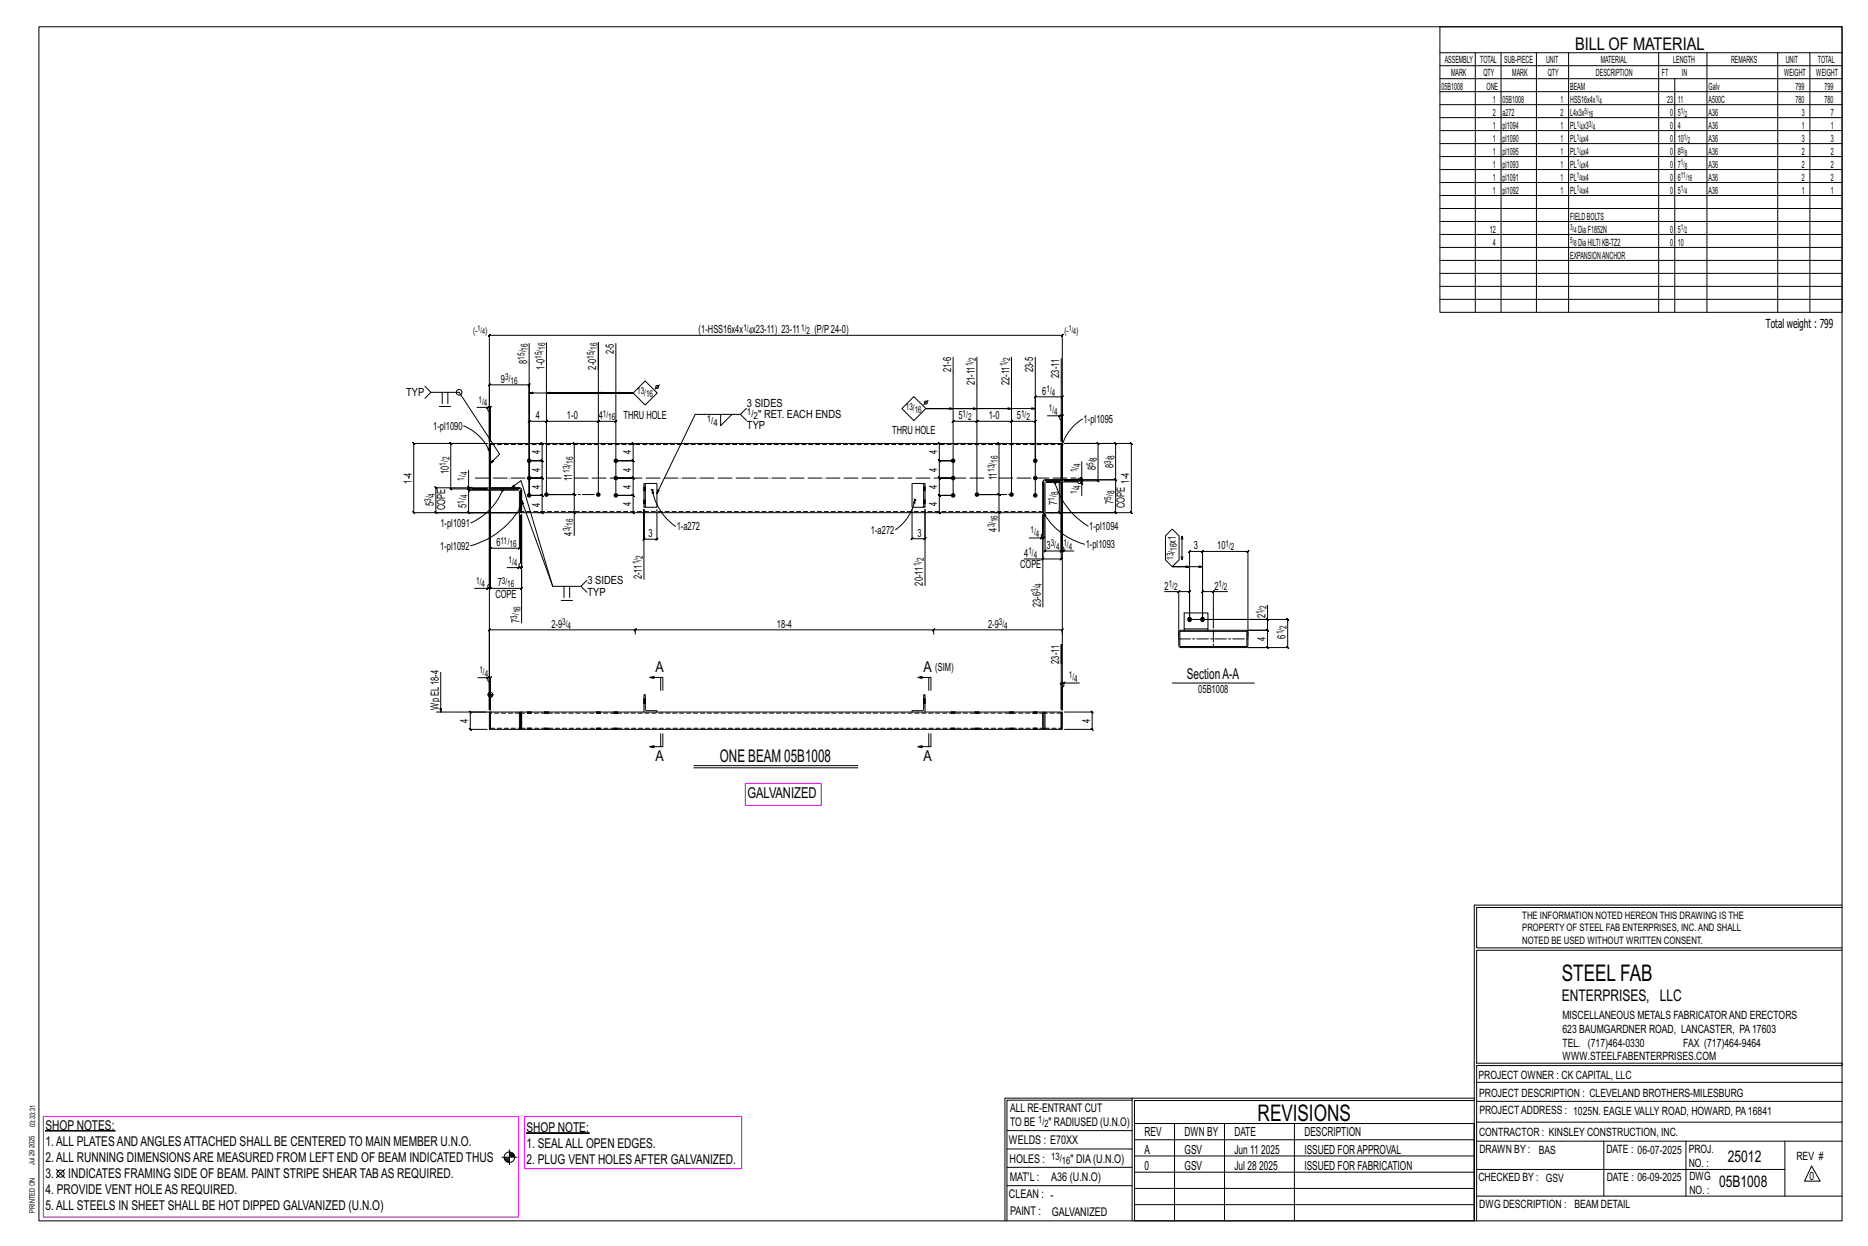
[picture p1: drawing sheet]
<svg xmlns="http://www.w3.org/2000/svg" width="914mm" height="610mm" viewBox="0 0 914 610" stroke-linecap="round" stroke-linejoin="round" font-family="sans-serif">
<g fill="#000" stroke="#000" stroke-width=".49">
<path d="M22 553h34zM258 554h31z"/>
<circle cx="259" cy="234" r=".9"/>
<circle cx="259" cy="225" r=".9"/>
<circle cx="301" cy="234" r=".9"/>
<circle cx="301" cy="225" r=".9"/>
<circle cx="467" cy="234" r=".9"/>
<circle cx="467" cy="225" r=".9"/>
<circle cx="507" cy="234" r=".9"/>
<circle cx="507" cy="225" r=".9"/>
<circle cx="259" cy="242" r=".9"/>
<circle cx="267" cy="242" r=".9"/>
<circle cx="293" cy="242" r=".9"/>
<circle cx="301" cy="242" r=".9"/>
<circle cx="467" cy="242" r=".9"/>
<circle cx="478" cy="242" r=".9"/>
<circle cx="495" cy="242" r=".9"/>
<circle cx="507" cy="242" r=".9"/>
<circle cx="582" cy="303" r="1"/>
<circle cx="589" cy="303" r="1"/>
</g>
<g fill="none" stroke="#000" stroke-width=".49">
<path d="M19 13h883v584h-883zM705 13h197v140h-197zM705 26h197M705 32h197M705 39h197M722 26v127M735 26v127M752 26v127M768 26v127M812 26v127M820 39v114M836 26v127"/>
<path d="M870 26v127M886 26v127M705 45h197M705 51h197M705 58h197M705 64h197M705 70h197M705 77h197M705 83h197M705 89h197M705 96h197M705 102h197"/>
<path d="M705 108h197M705 115h197M705 121h197M705 127h197M705 134h197M705 140h197M705 146h197M259 168v74v-54h1l-1 1v-1h-19l-1 1 1-1v28v-14l-1-1v-2h-5M267 168v74M301 168v74M467 175v67M478 175v67"/>
<path d="M495 175v67M507 175v67M519 175v41v-10v-1v-2h-6M208 189l3 3h14l20 30-5 5M211 192l-3 3M215 199h6M216 192v5M219 192v5M239 199h1v1l1-1h-1v17M239 199l-1 1zM259 192h51h-43M293 181v-13v74"/>
<path d="M293 192h17h-9M310 192l6-6 6 6-6 6zM323 188l-2 2M365 200l-3 3h-22l-18 38M441 200l6-6 6 6-6 6zM454 196l-2 2M467 200h-14h25M495 200h-42h54M227 208a24 24 0 0 1 13 13M239 220v-1l1 2zM240 217v22zM240 218v21h15v1v10"/>
<path d="M240 217h279M259 207l1-1zM259 206h8v1l1-1-1 1 1-1h-1h26l-1 1 1-1-1 1 1-1h8v1l1-1h-1M263 217h2v-1l1 1h-1v8l1 1-1-1h-6h6l1 1-1-1v9v-1l1 1h-1h-6h6v-1l1 1h-1v8l1 1-1-1h-6h6l1 1-1-1v9v-1l1 1h-3M276 217h5v-1l1 1h-1v25v-1l1 1h-1h-14h14v-1l1 1h-1v9v-1l1 1h-1v11M310 217l-1-1 1 1v8h-1l1 1v-1h-9h9h-1l1 1v-1v9l-1-1 1 1h-9h9l-1-1 1 1v8h-1l1 1v-1h-9h9h-1l1 1v-1v9M353 203v5l5-5M362 203l3 3M459 217h1l-1-1 1 1v8h-1l1 1v-1h7h-7h-1l1 1v-1v9l-1-1 1 1h7h-7l-1-1 1 1v8h-1l1 1v-1h7h-7h-1l1 1v-1v9l-1-1 1 1h-1M467 206h11v1l1-1-1 1 1-1h-1h17v1l1-1-1 1 1-1h-1h12l-1 1 1-1M467 206l-1 1zM487 217h2v-1l1 1h-1v25v-1l1 1h-1h-11h11v-1l1 1h-1v9"/>
<path d="M519 203l-1 1 1-1zM519 203h1v1l1-1h-1v13v-22h1l-1 1v-1h-13l-1 1 1-1v31M519 217h1v18h-1zM519 218v17h-7h-1l-1 15M520 217v2zM521 217h16v-1l1 1h-1v18l1 1-1-1h-16M521 217h33l-1-1 1 1v34l-1-1 1 1h-42M521 217h25v-1l1 1h-1v18v-1l1 1h-1h-25M530 205a23 23 0 0 0-10 14M229 238l1 1zM229 238v2v-1l1 1h-1h25h-25v-1l1 1h-1v11v-1l1 1h-1h25h-41h1l-1-1v1v-12h1l-1-1v1h26M229 230v8h2l1 1h6h-17v1l-1-1h1v-22l-1-1 1 1h17h-35l-1-1 1 1v34l-1-1 1 1h51"/>
<path d="M240 239h14h-14zM247 239l-1 1zM247 239a31 31 0 0 1-17 17M250 239l5-4 16 52M255 240v11zM315 237h1v11h-1zM316 237h6v11h-6M319 240h.1M319 240l1 1h-1zM319 240a28 28 0 0 0 12 18M319 240h1M452 237h1v11h-1z"/>
<path d="M452 237h-6v11h6M512 235h7h-7zM512 236v34h-1l1-1v1h7l1-1-1 1v-34M516 235l1 2h-1zM516 235a36 36 0 0 0 17 22M519 236v37h1l-1 1v-1h-9M519 236v34l1-1-1 1h2M520 236v31l1 1v2h5M521 235h9h-1l1 1v-1v2M529 236l1 1zM529 233l1 1zM530 226v8h-2l-1 1h-6h25v-1l1 1h-1v16v-1l1 1h-1h-34h7l-1-1 1 1v-15l-1-1 1 1h-7h15l1 1h2v5"/>
<path d="M530 234v1h-1l1 1v-1h-9M240 240v46h-1v2h-7M240 240v28v1l1-1h-1h14v1l1-1h-1v-28M255 252v23l-1 1v2h-6M255 248v1h-1zM255 248a41 41 0 0 1-25 19M255 251h256v-15h-1v15M255 252v36l1-1-1 1h-15l1-1-1 1v-48v48l1-1-1 1h-1M255 245l16 42M309 250l1 1zM322 249v15v-1l-1 1h1h-7l1-1-1 1v-15v34M446 249v15l1-1-1 1h7h-1l1-1v1v-15v37"/>
<path d="M447 244h1M448 244v2h-1zM448 244a23 23 0 0 1-10 15M448 244v1M487 251h2v9M489 250l1 1zM510 252v21h-9M511 251l1 1-1 1zM511 251a33 33 0 0 0 20 15M511 252v11h1l-1 1v-1h-1M254 278l1-1zM254 278h1l1-1-1 1v-26v53"/>
<path d="M504 263h6v-1v-1v-9v45M509 264l1-1zM511 273l-1 1zM521 270v-1l-1 1zM571 262l3-3 3 3v12l-3 3-3-3zM578 272l1 2v-2M579 262l-1 2M579 264v-2v12M582 277h-8h15M238 288l1-1zM275 294h5M276 287v5"/>
<path d="M279 287v5M284 287l3 3M287 284l-3 3h-13M570 289h7v23M577 290l1-1zM577 289h5v1l1-1h-1v14h38v-7M594 289l-1 1zM594 289h-5l-1 1 1-1v14M601 289h-7v18M310 309l1-1zM311 308h146v1l1-1-1 2M311 310v-2l-1 1 1-1h-71l-1 1 1-1v39v-183l-1 1 1-1h280v1l1-1h-1v183v-11h1v-2h7"/>
<path d="M457 308h1l-1 1zM457 308h63v1l1-1-1 2M577 309l33-1 1 1v7l-1 1h-32l-1-1zM578 309h32v7h-32zM580 308h11M580 308v-8h11v8M582 303v-33l1-1-1 1h7h-1l1-1v1v33M589 303v-33h-1l1-1v1h22h-1l1-1v1v42M589 303h41l1 1-1-1v14v-1l1 1h-1h-19h9h1l-1-1v1v-9l1 1-1-1h-9h9l1 1-1-1v-5M620 303l1 1zM216 329v19M234 332h5v1l1 1v13"/>
<path d="M239 340h2M239 332h-1l1-1zM239 332h1l1-1-1 1v15v-8M239 339v1M240 339v1M240 340v1M241 340v1M241 340h.1M320 332l-2-1h6v7M320 331h-2M323 331v7M451 332l-2-1h7v7"/>
<path d="M451 331h-2M455 331v7M519 325v-10v32v-13v1l1-1h-1h2M521 334l-1 1zM574 334h40M214 348h27M238 348h-8l1 1-1-1v9v-1l1 1h-1h8M240 348v9zM254 348h257M254 349h1M254 356h1M255 348v9h-1v-9h-14v9h14"/>
<path d="M255 348v9M255 349v7M255 357h255M258 348h.1M258 349h.1M258 356h.1M258 357h.1M260 348h.1M260 349h.1M260 356h.1M260 357h.1M267 348h.1"/>
<path d="M267 349h.1M267 356h.1M267 357h.1M268 348h.1M268 349h.1M268 356h.1M268 357h.1M292 348h.1M292 349h.1M292 356h.1M292 357h.1M294 348h.1"/>
<path d="M294 349h.1M294 356h.1M294 357h.1M301 348h.1M301 349h.1M301 356h.1M301 357h.1M302 348h.1M302 349h.1M302 356h.1M302 357h.1M315 344h.1"/>
<path d="M315 342h.1M315 348v-8h1v7l6 1M316 344h.1M316 342h.1M323 359v6M324 359v6h-6l2 1M446 348l6-1v-7h1v8M452 344h.1M452 342h.1M453 344h.1M453 342h.1M455 359v6"/>
<path d="M456 359v6h-7l2 1M466 348h.1M466 349h.1M466 356h.1M466 357h.1M467 348h.1M467 349h.1M467 356h.1M467 357h.1M477 348h.1M477 349h.1M477 356h.1"/>
<path d="M477 357h.1M479 348h.1M479 349h.1M479 356h.1M479 357h.1M494 348h.1M494 349h.1M494 356h.1M494 357h.1M496 348h.1M496 349h.1M496 356h.1"/>
<path d="M496 357h.1M506 348h.1M506 349h.1M506 356h.1M506 357h.1M508 348h.1M508 349h.1M508 356h.1M508 357h.1M510 348v9h2M510 349v7M511 349h1"/>
<path d="M511 356h1M512 348h7v9h-7zM512 348h-1v9M519 348h1v9h-1zM521 348h14h-1l1 1v-1v9l-1-1 1 1h-14M320 365h-2M340 375h80M340 376h80M451 365h-2M722 443v154M722 443h180M902 444h-179v20h179"/>
<path d="M902 465h-179v55h179v1h-179v76M554 538h-61v59M554 537h168M722 538h-167v13M723 539h179M723 530h179M493 553h61M555 550h167v47h-167zM555 558h167M575 550v47M599 550v47M634 550v47"/>
<path d="M723 549h179M723 558h179M785 558v27M825 558v27M874 558v27M28 572l4 4M32 572l-4 4M246 566h7M247 567h2M247 568h2M248 568h1M249 562v8"/>
<path d="M249 566h3M249 564h2M249 565h3M493 571h61M493 562h61M555 573h167M555 566h167M723 572h151M887 570l4 8h-8zM492 597v-60h62v60M493 580h61M555 589h167"/>
<path d="M555 581h167M723 585h179"/>
<circle cx="225" cy="192" r="1.4"/>
<circle cx="322" cy="189" r=".7"/>
<circle cx="453" cy="197" r=".7"/>
<circle cx="240" cy="340" r="1.2"/>
<circle cx="30" cy="574" r="1.8"/>
<circle cx="249" cy="566" r="2.6"/>
</g>
<path d="M365 383h37v11h-37zM21 546h233v49h-233zM257 546h106v26h-106z" fill="none" stroke="#f0f" stroke-width=".5"/>
<g fill="none" stroke="#000" stroke-width=".49" stroke-dasharray="2 1.4">
<path d="M240 217h279M315 240h1zM315 240h.1M315 240h1M315 239h1M315 238h1M316 240l-1-1 1 1M452 238h1zM452 239h1h-1M453 238v1M453 239l-1-1M453 239h-1"/>
<path d="M453 240h-1M315 246h1zM315 246h.1M315 246h1M315 245h1M316 246h-1h1M452 245h1zM452 245l1 1-1-1M453 245h.1M453 245h-1M453 246h-1M510 250h-255"/>
<path d="M240 356h14M254 349h-14M255 349h256M258 356h.1M258 356v1M258 348v1M258 348h.1M258 357h.1M258 357v-1M259 356v1zM259 357v-1M259 348l-1 1"/>
<path d="M259 357l1-1M259 356h.1M259 348v1zM259 349h.1M259 348v1M260 357v-1M260 348v1M260 348h.1M260 357h.1M260 349h.1M260 349v-1M267 348v1"/>
<path d="M267 348h.1M267 356h.1M267 356v1M267 357h.1M267 357v-1M267 356v1zM267 348l1 1zM267 349h.1M267 357l1-1M267 356h1M268 348v1M268 357v-1"/>
<path d="M268 348h.1M268 349h.1M268 349v-1M268 357h.1M292 348v1M292 348h.1M292 356h.1M292 356v1M292 357h.1M292 357v-1M293 348l-1 1M293 356v1z"/>
<path d="M293 357v-1M293 348v1zM293 349h.1M293 356h.1M293 348v1M293 357l1-1M294 348h.1M294 349h.1M294 349v-1M294 357v-1M294 357h.1M301 356h.1"/>
<path d="M301 356v1M301 348v1M301 348h.1M301 357h.1M301 357v-1M301 356v1zM301 357l1-1M301 356h1M301 348l1 1zM301 349h.1M302 357v-1M302 348v1"/>
<path d="M302 348h.1M302 357h.1M302 349h.1M302 349v-1M315 343h1M315 342h1M315 342h.1M315 344h.1M315 344h1M315 343l1 1M316 342h-1M316 342h.1"/>
<path d="M316 343h-1l1 1M452 344h.1M452 343h1h-1M452 344h1M453 342h-1M453 343h-1M453 344h-1M453 344h.1M453 342h.1M453 343l-1-1M466 356h.1M466 356v1"/>
<path d="M466 348v1M466 348h.1M466 357h.1M466 357v-1M466 356l1 1zM467 357v-1M467 356h.1M467 348v1zM467 348l-1 1M467 349h-1M467 348v1M467 348h.1"/>
<path d="M467 357h.1M467 349h.1M467 349v-1M477 348v1M477 348h.1M477 356h.1M477 356v1M477 357h.1M478 348l-1 1M478 357v-1M478 356v1zM478 348l1 1z"/>
<path d="M478 348v1M478 349h.1M478 357l1-1M478 356h1M479 348v1M479 357v-1M479 348h.1M479 349h.1M479 349v-1M479 357h.1M494 348v1M494 348h.1"/>
<path d="M494 356h.1M494 356v1M494 357h.1M495 348l-1 1M495 357v-1M495 356v1zM495 348v1zM495 348v1M495 349h.1M495 357l1-1M495 356h.1M496 348v1"/>
<path d="M496 357v-1M496 348h.1M496 349h.1M496 349v-1M496 357h.1M506 356h.1M506 356v1M506 348v1M506 348h.1M506 357h.1M506 357v-1M506 356l1 1z"/>
<path d="M507 357v-1M507 356h.1M507 348v1zM507 348l-1 1M507 349h-1M507 357l1-1M507 348v1M508 348h.1M508 357v-1M508 357h.1M508 349h.1M508 349v-1"/>
<path d="M511 356h-256M512 356h7M519 349h-7"/>
</g>
<path d="M233 234h43M281 234h202M489 234h38" fill="none" stroke="#000" stroke-width=".49" stroke-dasharray="6.8 1 0 1"/>
<path d="M267 242h26M478 242h17M577 313h34M594 308v9" fill="none" stroke="#000" stroke-width=".49" stroke-dasharray="5.8 1 1 1"/>
<g font-size="11.2">
<text x="764" y="480">STEEL FAB</text>
<text x="616" y="548">REVISIONS</text>
</g>
<g font-size="8.6">
<text x="771" y="24">BILL OF MATERIAL</text>
<text x="352" y="373">ONE BEAM 05B1008</text>
</g>
<g font-size="7.9">
<text x="765" y="490">ENTERPRISES, LLC</text>
<text x="846" y="569">25012</text>
<text x="842" y="581">05B1008</text>
</g>
<g font-size="7.3">
<text x="321" y="329">A</text>
<text x="452" y="329">A</text>
<text x="581" y="332">SectionA-A</text>
<text x="321" y="372">A</text>
<text x="452" y="372">A</text>
<text x="366" y="390">GALVANIZED</text>
</g>
<g font-size="6.6">
<text x="22" y="553">SHOP NOTES:</text>
<text x="258" y="554">SHOP NOTE:</text>
<text x="22" y="561">1.ALL PLATESANDANGLESATTACHED SHALL BE CENTERED TO MAIN MEMBER U.N.O.</text>
<text x="258" y="562">1. SEALALL OPEN EDGES.</text>
<text x="22" y="568">2.ALL RUNNING DIMENSIONSARE MEASURED FROM LEFT END OF BEAM INDICATED THUS</text>
<text x="258" y="570">2. PLUG VENT HOLESAFTER GALVANIZED.</text>
<text x="22" y="576">3.</text>
<text x="33" y="576">INDICATES FRAMING SIDE OF BEAM. PAINT STRIPE SHEAR TABAS REQUIRED.</text>
<text x="22" y="584">4. PROVIDE VENT HOLEAS REQUIRED.</text>
<text x="22" y="592">5.ALL STEELS IN SHEET SHALL BE HOT DIPPED GALVANIZED (U.N.O)</text>
</g>
<g font-size="6.1">
<text x="864" y="161">Total weight : 799</text>
<text x="560" y="556">REV</text>
<text x="580" y="556">DWN BY</text>
<text x="604" y="556">DATE</text>
<text x="639" y="556">DESCRIPTION</text>
<text x="560" y="564">A</text>
<text x="580" y="564">GSV</text>
<text x="604" y="564">Jun 11</text>
<text x="617" y="564">2025</text>
<text x="639" y="564">ISSUED FORAPPROVAL</text>
<text x="560" y="572">0</text>
<text x="580" y="572">GSV</text>
<text x="604" y="572">Jul 28</text>
<text x="616" y="572">2025</text>
<text x="639" y="572">ISSUED FOR FABRICATION</text>
</g>
<g font-size="5.9">
<text x="494" y="560">WELDS : E70XX</text>
<text x="494" y="569">HOLES :</text>
<text x="524" y="569">&quot; DIA(U.N.O)</text>
<text x="494" y="578">MAT'L :</text>
<text x="515" y="578">A36 (U.N.O)</text>
<text x="494" y="586">CLEAN : -</text>
<text x="495" y="595">PAINT :</text>
<text x="515" y="595">GALVANIZED</text>
</g>
<g font-size="5.8">
<text x="494" y="544">ALL RE-ENTRANT CUT</text>
<text x="494" y="551">TO BE</text>
<text x="513" y="551">&quot; RADIUSED (U.N.O)</text>
</g>
<g font-size="5.6">
<text x="765" y="499">MISCELLANEOUS METALS FABRICATORAND ERECTORS</text>
<text x="765" y="505">623 BAUMGARDNER ROAD, LANCASTER, PA17603</text>
<text x="765" y="512">TEL. (717)464-0330</text>
<text x="824" y="512">FAX (717)464-9464</text>
<text x="765" y="519">WWW.STEELFABENTERPRISES.COM</text>
<text x="724" y="528">PROJECT OWNER : CK CAPITAL, LLC</text>
<text x="724" y="537">PROJECT DESCRIPTION : CLEVELAND BROTHERS-MILESBURG</text>
<text x="724" y="545">PROJECTADDRESS : 1025N. EAGLE VALLY ROAD, HOWARD, PA16841</text>
<text x="724" y="556">CONTRACTOR : KINSLEY CONSTRUCTION, INC.</text>
<text x="724" y="564">DRAWN BY :</text>
<text x="753" y="564">BAS</text>
<text x="786" y="564">DATE : 06-07-2025</text>
<text x="827" y="564">PROJ.</text>
<text x="879" y="568">REV #</text>
<text x="827" y="571">NO. :</text>
<text x="724" y="578">CHECKED BY : GSV</text>
<text x="787" y="578">DATE : 06-09-2025</text>
<text x="827" y="578">DWG</text>
<text x="886" y="578">0</text>
<text x="827" y="584">NO. :</text>
<text x="724" y="591">DWG DESCRIPTION : BEAM DETAIL</text>
</g>
<g font-size="5.5">
<text x="342" y="163">(1-HSS16x4x</text>
<text x="368" y="163">x23-11) 23-11</text>
<text x="399" y="163">(P/P24-0)</text>
<text x="300" y="173" transform="rotate(-90 300 173)">2-5</text>
<text x="258" y="178" transform="rotate(-90 258 178)">8</text>
<text x="266" y="181" transform="rotate(-90 266 181)">1-0</text>
<text x="292" y="181" transform="rotate(-90 292 181)">2-0</text>
<text x="466" y="182" transform="rotate(-90 466 182)">21-6</text>
<text x="506" y="182" transform="rotate(-90 506 182)">23-5</text>
<text x="518" y="185" transform="rotate(-90 518 185)">23-11</text>
<text x="245" y="187">9</text>
<text x="477" y="189" transform="rotate(-90 477 189)">21-11</text>
<text x="494" y="189" transform="rotate(-90 494 189)">22-11</text>
<text x="199" y="194">TYP</text>
<text x="510" y="193">6</text>
<text x="366" y="199">3 SIDES</text>
<text x="262" y="205">4</text>
<text x="278" y="205">1-0</text>
<text x="293" y="205">4</text>
<text x="305" y="205">THRU HOLE</text>
<text x="371" y="205">&quot; RET. EACH ENDS</text>
<text x="469" y="205">5</text>
<text x="484" y="205">1-0</text>
<text x="498" y="205">5</text>
<text x="530" y="207">1-pl1095</text>
<text x="212" y="210">1-pl1090</text>
<text x="366" y="210">TYP</text>
<text x="437" y="212">THRU HOLE</text>
<text x="264" y="222" transform="rotate(-90 264 222)">4</text>
<text x="309" y="222" transform="rotate(-90 309 222)">4</text>
<text x="459" y="222" transform="rotate(-90 459 222)">4</text>
<text x="220" y="232" transform="rotate(-90 220 232)">10</text>
<text x="264" y="231" transform="rotate(-90 264 231)">4</text>
<text x="309" y="231" transform="rotate(-90 309 231)">4</text>
<text x="459" y="231" transform="rotate(-90 459 231)">4</text>
<text x="536" y="230" transform="rotate(-90 536 230)">8</text>
<text x="545" y="229" transform="rotate(-90 545 229)">8</text>
<text x="202" y="237" transform="rotate(-90 202 237)">1-4</text>
<text x="264" y="239" transform="rotate(-90 264 239)">4</text>
<text x="280" y="235" transform="rotate(-90 280 235)">11</text>
<text x="309" y="239" transform="rotate(-90 309 239)">4</text>
<text x="459" y="239" transform="rotate(-90 459 239)">4</text>
<text x="488" y="235" transform="rotate(-90 488 235)">11</text>
<text x="553" y="237" transform="rotate(-90 553 237)">1-4</text>
<text x="212" y="248" transform="rotate(-90 212 248)">5</text>
<text x="218" y="250" transform="rotate(-90 218 250)">COPE</text>
<text x="228" y="248" transform="rotate(-90 228 248)">5</text>
<text x="264" y="248" transform="rotate(-90 264 248)">4</text>
<text x="309" y="248" transform="rotate(-90 309 248)">4</text>
<text x="459" y="248" transform="rotate(-90 459 248)">4</text>
<text x="518" y="247" transform="rotate(-90 518 247)">7</text>
<text x="545" y="247" transform="rotate(-90 545 247)">7</text>
<text x="551" y="249" transform="rotate(-90 551 249)">COPE</text>
<text x="216" y="258">1-pl1091</text>
<text x="280" y="262" transform="rotate(-90 280 262)">4</text>
<text x="317" y="263">3</text>
<text x="331" y="259">1-a272</text>
<text x="426" y="261">1-a272</text>
<text x="449" y="263">3</text>
<text x="488" y="260" transform="rotate(-90 488 260)">4</text>
<text x="533" y="259">1-pl1094</text>
<text x="215" y="269">1-pl1092</text>
<text x="243" y="267">6</text>
<text x="512" y="269">3</text>
<text x="531" y="268">1-pl1093</text>
<text x="576" y="266" transform="rotate(-90 576 266)">x1</text>
<text x="584" y="269">3</text>
<text x="596" y="269">10</text>
<text x="501" y="272">4</text>
<text x="499" y="278">COPE</text>
<text x="244" y="287">7</text>
<text x="288" y="286">3 SIDES</text>
<text x="314" y="283" transform="rotate(-90 314 283)">2-11</text>
<text x="452" y="286" transform="rotate(-90 452 286)">20-11</text>
<text x="242" y="292">COPE</text>
<text x="288" y="291">TYP</text>
<text x="570" y="288">2</text>
<text x="594" y="288">2</text>
<text x="509" y="297" transform="rotate(-90 509 297)">23-6</text>
<text x="254" y="305" transform="rotate(-90 254 305)">7</text>
<text x="619" y="303" transform="rotate(-90 619 303)">2</text>
<text x="270" y="307">2-9</text>
<text x="380" y="307">18-4</text>
<text x="484" y="307">2-9</text>
<text x="619" y="314" transform="rotate(-90 619 314)">4</text>
<text x="629" y="312" transform="rotate(-90 629 312)">6</text>
<text x="458" y="329">(SIM)</text>
<text x="518" y="325" transform="rotate(-90 518 325)">23-11</text>
<text x="587" y="339">05B1008</text>
<text x="215" y="347" transform="rotate(-90 215 347)">Wp EL18-4</text>
<text x="229" y="354" transform="rotate(-90 229 354)">4</text>
<text x="534" y="354" transform="rotate(-90 534 354)">4</text>
</g>
<g font-size="5">
<text x="745" y="450">THE INFORMATION NOTED HEREON THIS DRAWING IS THE</text>
<text x="745" y="456">PROPERTY OF STEEL FAB ENTERPRISES, INC.AND SHALL</text>
<text x="745" y="462">NOTED BE USED WITHOUT WRITTEN CONSENT.</text>
<text x="508" y="550">1/</text>
<text x="511" y="551">2</text>
<text x="515" y="568">13/</text>
<text x="520" y="570">16</text>
</g>
<g font-size="4.9">
<text x="707" y="31">ASSEMBLY</text>
<text x="725" y="31">TOTAL</text>
<text x="736" y="31">SUB-PIECE</text>
<text x="757" y="31">UNIT</text>
<text x="784" y="31">MATERIAL</text>
<text x="819" y="31">LENGTH</text>
<text x="847" y="31">REMARKS</text>
<text x="874" y="31">UNIT</text>
<text x="890" y="31">TOTAL</text>
<text x="710" y="37">MARK</text>
<text x="726" y="37">QTY</text>
<text x="740" y="37">MARK</text>
<text x="758" y="37">QTY</text>
<text x="781" y="37">DESCRIPTION</text>
<text x="814" y="37">FT</text>
<text x="823" y="37">IN</text>
<text x="873" y="37">WEIGHT</text>
<text x="889" y="37">WEIGHT</text>
<text x="706" y="44">05B1008</text>
<text x="728" y="44">ONE</text>
<text x="769" y="44">BEAM</text>
<text x="836" y="44">Galv</text>
<text x="879" y="44">799</text>
<text x="893" y="44">799</text>
<text x="731" y="50">1</text>
<text x="736" y="50">05B1008</text>
<text x="764" y="50">1</text>
<text x="769" y="50">HSS16x4x</text>
<text x="816" y="50">23</text>
<text x="821" y="50">11</text>
<text x="836" y="50">A500C</text>
<text x="879" y="50">780</text>
<text x="893" y="50">780</text>
<text x="731" y="57">2</text>
<text x="736" y="57">a272</text>
<text x="764" y="57">2</text>
<text x="769" y="57">L4x3x</text>
<text x="818" y="57">0</text>
<text x="821" y="57">5</text>
<text x="836" y="57">A36</text>
<text x="882" y="57">3</text>
<text x="896" y="57">7</text>
<text x="731" y="63">1</text>
<text x="736" y="63">pl1094</text>
<text x="764" y="63">1</text>
<text x="769" y="63">PL x3</text>
<text x="818" y="63">0</text>
<text x="821" y="63">4</text>
<text x="836" y="63">A36</text>
<text x="882" y="63">1</text>
<text x="896" y="63">1</text>
<text x="731" y="69">1</text>
<text x="736" y="69">pl1090</text>
<text x="764" y="69">1</text>
<text x="769" y="69">PL x4</text>
<text x="818" y="69">0</text>
<text x="821" y="69">10</text>
<text x="836" y="69">A36</text>
<text x="882" y="69">3</text>
<text x="896" y="69">3</text>
<text x="731" y="76">1</text>
<text x="736" y="76">pl1095</text>
<text x="764" y="76">1</text>
<text x="769" y="76">PL x4</text>
<text x="818" y="76">0</text>
<text x="821" y="76">8</text>
<text x="836" y="76">A36</text>
<text x="882" y="76">2</text>
<text x="896" y="76">2</text>
<text x="731" y="82">1</text>
<text x="736" y="82">pl1093</text>
<text x="764" y="82">1</text>
<text x="769" y="82">PL x4</text>
<text x="818" y="82">0</text>
<text x="821" y="82">7</text>
<text x="836" y="82">A36</text>
<text x="882" y="82">2</text>
<text x="896" y="82">2</text>
<text x="731" y="88">1</text>
<text x="736" y="88">pl1091</text>
<text x="764" y="88">1</text>
<text x="769" y="88">PL x4</text>
<text x="818" y="88">0</text>
<text x="821" y="88">6</text>
<text x="836" y="88">A36</text>
<text x="882" y="88">2</text>
<text x="896" y="88">2</text>
<text x="731" y="95">1</text>
<text x="736" y="95">pl1092</text>
<text x="764" y="95">1</text>
<text x="769" y="95">PL x4</text>
<text x="818" y="95">0</text>
<text x="821" y="95">5</text>
<text x="836" y="95">A36</text>
<text x="882" y="95">1</text>
<text x="896" y="95">1</text>
<text x="769" y="107">FIELDBOLTS</text>
<text x="729" y="114">12</text>
<text x="772" y="114">DiaF1852N</text>
<text x="818" y="114">0</text>
<text x="821" y="114">5</text>
<text x="731" y="120">4</text>
<text x="772" y="120">DiaHILTIKB-TZ2</text>
<text x="818" y="120">0</text>
<text x="821" y="120">10</text>
<text x="769" y="127">EXPANSIONANCHOR</text>
</g>
<g font-size="4.7">
<text x="364" y="162">1/</text>
<text x="392" y="162">1/</text>
<text x="232" y="163">(-</text>
<text x="237" y="163">)</text>
<text x="367" y="163">4</text>
<text x="395" y="163">2</text>
<text x="521" y="163">(-</text>
<text x="527" y="163">)</text>
<text x="258" y="172" transform="rotate(-90 258 172)">16</text>
<text x="267" y="171" transform="rotate(-90 267 171)">16</text>
<text x="292" y="171" transform="rotate(-90 292 171)">16</text>
<text x="257" y="176" transform="rotate(-90 257 176)">15/</text>
<text x="265" y="175" transform="rotate(-90 265 175)">15/</text>
<text x="291" y="175" transform="rotate(-90 291 175)">15/</text>
<text x="476" y="179" transform="rotate(-90 476 179)">1/</text>
<text x="478" y="177" transform="rotate(-90 478 177)">2</text>
<text x="493" y="179" transform="rotate(-90 493 179)">1/</text>
<text x="495" y="177" transform="rotate(-90 495 177)">2</text>
<text x="247" y="186">3/</text>
<text x="250" y="188">16</text>
<text x="512" y="192">1/</text>
<text x="234" y="197">1/</text>
<text x="312" y="193">13/</text>
<text x="316" y="194">16</text>
<text x="515" y="194">4</text>
<text x="237" y="199">4</text>
<text x="295" y="204">1/</text>
<text x="366" y="203">1/</text>
<text x="443" y="200">13/</text>
<text x="448" y="202">16</text>
<text x="471" y="204">1/</text>
<text x="500" y="204">1/</text>
<text x="513" y="201">1/</text>
<text x="516" y="203">4</text>
<text x="298" y="206">16</text>
<text x="346" y="207">1/</text>
<text x="349" y="208">4</text>
<text x="369" y="205">2</text>
<text x="474" y="206">2</text>
<text x="502" y="206">2</text>
<text x="218" y="228" transform="rotate(-90 218 228)">1/</text>
<text x="220" y="225" transform="rotate(-90 220 225)">2</text>
<text x="281" y="227" transform="rotate(-90 281 227)">16</text>
<text x="488" y="226" transform="rotate(-90 488 226)">16</text>
<text x="535" y="228" transform="rotate(-90 535 228)">5/</text>
<text x="537" y="225" transform="rotate(-90 537 225)">8</text>
<text x="544" y="227" transform="rotate(-90 544 227)">3/</text>
<text x="546" y="224" transform="rotate(-90 546 224)">8</text>
<text x="229" y="233" transform="rotate(-90 229 233)">4</text>
<text x="279" y="231" transform="rotate(-90 279 231)">13/</text>
<text x="487" y="231" transform="rotate(-90 487 231)">13/</text>
<text x="527" y="231" transform="rotate(-90 527 231)">1/</text>
<text x="529" y="228" transform="rotate(-90 529 228)">4</text>
<text x="227" y="235" transform="rotate(-90 227 235)">1/</text>
<text x="529" y="239" transform="rotate(-90 529 239)">4</text>
<text x="211" y="246" transform="rotate(-90 211 246)">3/</text>
<text x="213" y="243" transform="rotate(-90 213 243)">4</text>
<text x="229" y="244" transform="rotate(-90 229 244)">4</text>
<text x="516" y="245" transform="rotate(-90 516 245)">1/</text>
<text x="518" y="242" transform="rotate(-90 518 242)">8</text>
<text x="527" y="242" transform="rotate(-90 527 242)">1/</text>
<text x="544" y="244" transform="rotate(-90 544 244)">5/</text>
<text x="546" y="242" transform="rotate(-90 546 242)">8</text>
<text x="227" y="246" transform="rotate(-90 227 246)">1/</text>
<text x="281" y="257" transform="rotate(-90 281 257)">16</text>
<text x="488" y="255" transform="rotate(-90 488 255)">16</text>
<text x="279" y="260" transform="rotate(-90 279 260)">3/</text>
<text x="487" y="258" transform="rotate(-90 487 258)">3/</text>
<text x="504" y="261">1/</text>
<text x="507" y="263">4</text>
<text x="245" y="266">11/</text>
<text x="249" y="268">16</text>
<text x="514" y="267">3/</text>
<text x="517" y="269">4</text>
<text x="521" y="267">1/</text>
<text x="523" y="269">4</text>
<text x="576" y="270" transform="rotate(-90 576 270)">16</text>
<text x="600" y="268">1/</text>
<text x="603" y="269">2</text>
<text x="249" y="275">1/</text>
<text x="315" y="273" transform="rotate(-90 315 273)">2</text>
<text x="452" y="274" transform="rotate(-90 452 274)">2</text>
<text x="503" y="271">1/</text>
<text x="506" y="273">4</text>
<text x="574" y="274" transform="rotate(-90 574 274)">13/</text>
<text x="252" y="277">4</text>
<text x="313" y="276" transform="rotate(-90 313 276)">1/</text>
<text x="451" y="277" transform="rotate(-90 451 277)">1/</text>
<text x="233" y="286">1/</text>
<text x="236" y="287">4</text>
<text x="246" y="286">3/</text>
<text x="248" y="287">16</text>
<text x="510" y="287" transform="rotate(-90 510 287)">4</text>
<text x="572" y="287">1/</text>
<text x="597" y="287">1/</text>
<text x="508" y="290" transform="rotate(-90 508 290)">3/</text>
<text x="575" y="289">2</text>
<text x="599" y="289">2</text>
<text x="620" y="298" transform="rotate(-90 620 298)">2</text>
<text x="253" y="303" transform="rotate(-90 253 303)">3/</text>
<text x="255" y="300" transform="rotate(-90 255 300)">16</text>
<text x="275" y="306">3/</text>
<text x="489" y="306">3/</text>
<text x="618" y="300" transform="rotate(-90 618 300)">1/</text>
<text x="278" y="308">4</text>
<text x="492" y="308">4</text>
<text x="628" y="310" transform="rotate(-90 628 310)">1/</text>
<text x="630" y="308" transform="rotate(-90 630 308)">2</text>
<text x="235" y="329">1/</text>
<text x="237" y="331">4</text>
<text x="523" y="332">1/</text>
<text x="526" y="334">4</text>
</g>
<g font-size="4.2">
<text x="781" y="49">1/</text>
<text x="783" y="51">4</text>
<text x="776" y="56">5/</text>
<text x="778" y="57">16</text>
<text x="823" y="56">1/</text>
<text x="825" y="57">2</text>
<text x="772" y="62">1/</text>
<text x="774" y="63">4</text>
<text x="778" y="62">3/</text>
<text x="780" y="63">4</text>
<text x="772" y="68">1/</text>
<text x="774" y="70">4</text>
<text x="824" y="68">1/</text>
<text x="826" y="70">2</text>
<text x="772" y="75">1/</text>
<text x="774" y="76">4</text>
<text x="823" y="75">5/</text>
<text x="825" y="76">8</text>
<text x="772" y="81">1/</text>
<text x="774" y="82">4</text>
<text x="823" y="81">1/</text>
<text x="825" y="82">8</text>
<text x="772" y="87">1/</text>
<text x="774" y="89">4</text>
<text x="823" y="87">11/</text>
<text x="826" y="89">16</text>
<text x="772" y="94">1/</text>
<text x="774" y="95">4</text>
<text x="823" y="94">1/</text>
<text x="825" y="95">4</text>
<text x="769" y="113">3/</text>
<text x="823" y="113">1/</text>
<text x="769" y="119">5/</text>
<text x="770" y="114">4</text>
<text x="825" y="114">2</text>
<text x="770" y="121">8</text>
</g>
<g font-size="4">
<text x="234" y="162">1/</text>
<text x="236" y="164">4</text>
<text x="523" y="162">1/</text>
<text x="525" y="164">4</text>
</g>
<g font-size="3.7">
<text x="17" y="551" transform="rotate(-90 17 551)">03:33:31</text>
<text x="17" y="562" transform="rotate(-90 17 562)">2025</text>
<text x="17" y="570" transform="rotate(-90 17 570)">Jul 29</text>
<text x="17" y="593" transform="rotate(-90 17 593)">PRINTED ON</text>
</g>
</svg>
